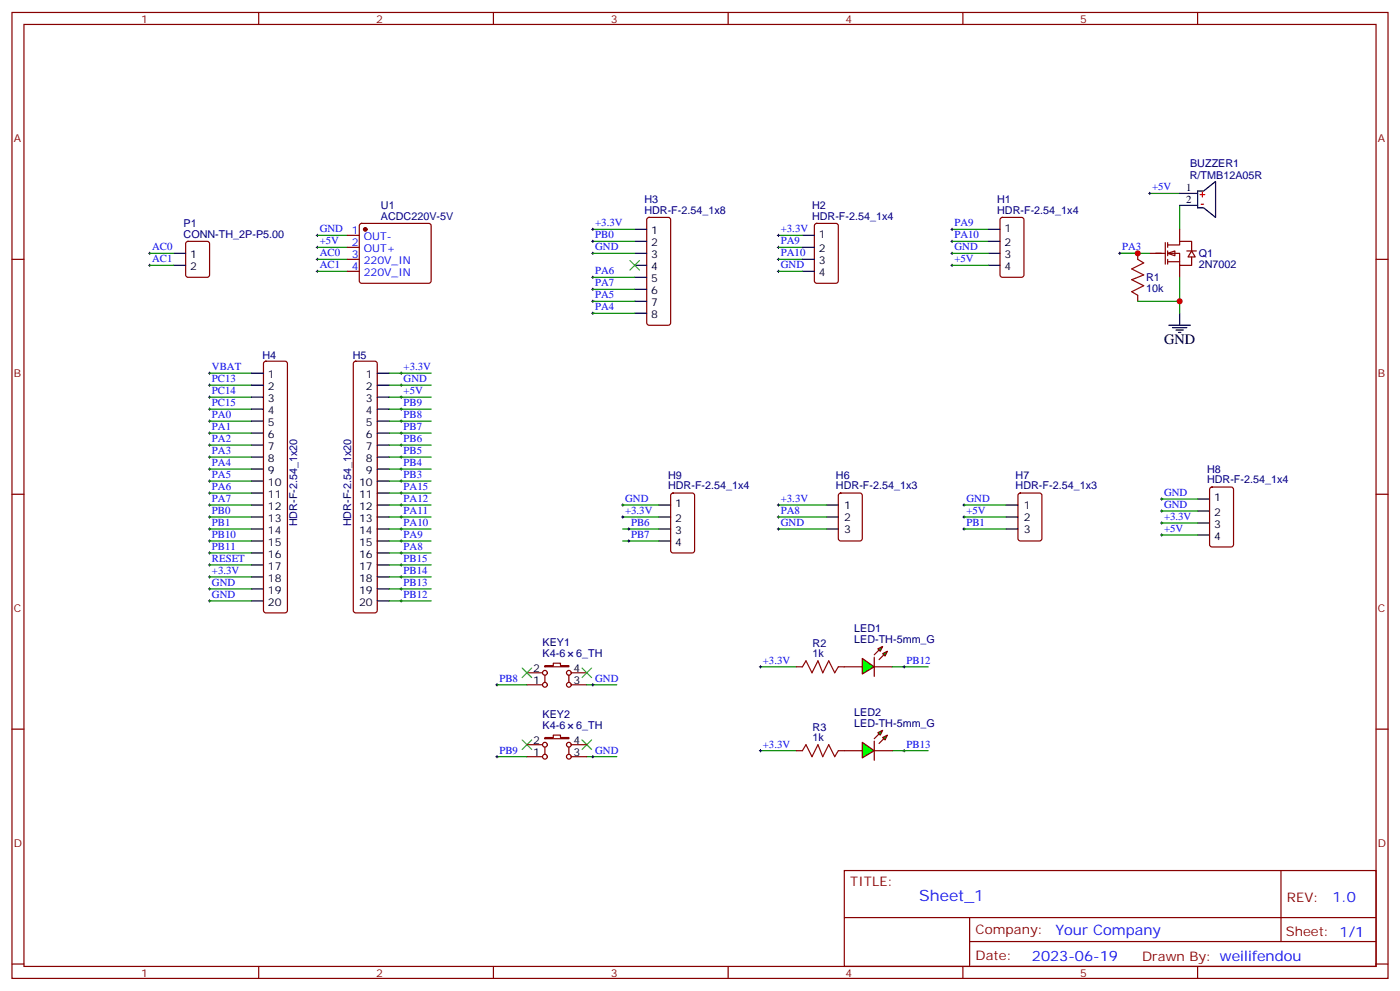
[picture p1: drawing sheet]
<svg xmlns="http://www.w3.org/2000/svg" width="412mm" height="292mm" viewBox="0 0 412 292" stroke-linecap="round" stroke-linejoin="round" font-family="sans-serif">
<g fill="none" stroke="#870000" stroke-width=".35">
<path d="M3.5 3.7h405.4v284.3h-405.4zM7.1 7.2h398.2v277.3h-398.2zM76.2 3.7v3.5M145.3 3.7v3.5M214.5 3.7v3.5M283.6 3.7v3.5M352.8 3.7v3.5M3.5 76.3h3.6M190.7 64.2l.5-.2h5.6l.5 .2 .3 .5v30.3l-.3 .5-.5 .2h-5.6l-.5-.2-.2-.5v-30.3zM240.1 66l.5-.2h5.6l.7 .4v16.5l-.4 .6-5.9 .1-.7-.5v-16.4zM294.8 64.2l.5-.2h5.6l.7 .4v16.5l-.4 .7h-5.9l-.7-.4v-16.5zM405.3 76.3h3.6"/>
<path d="M77.8 106.5l.5-.2h5.7l.5 .2 .2 .5v72.7l-.3 .5-.4 .2h-5.7l-.5-.2-.2-.5v-72.7zM104.3 106.5l.5-.2h5.6l.5 .2 .2 .5v72.7l-.2 .5-.5 .2h-5.6l-.5-.2-.2-.5v-72.7zM3.5 145.5h3.6M197.8 145.3l.5-.2h5.6l.7 .5v16.5l-.5 .6-5.8 .1-.7-.5v-16.5zM247.2 145.3l.4-.2h5.7l.6 .5 .1 12.9-.5 .7h-5.9l-.6-.4-.1-13zM356.5 143.6l.5-.2h5.7l.6 .4 .1 16.5-.5 .7h-5.9l-.6-.5-.1-16.4zM405.3 145.5h3.6M155.2 198h4.6M160.5 195.9h2.5v-.7h2.1v.7h2.5v.4h-7.1zM160.5 198.8v2.1M167.6 198.8v2.1M168.3 198h4.6"/>
<path d="M3.5 214.6h3.6M155.2 201.6h4.6M155.2 219.2h4.6M160.5 217.1h2.5v-.7h2.1v.7h2.5v.4h-7.1zM160.5 219.9v2.1M167.6 219.9v2.1M168.3 201.6h4.6M168.3 219.2h4.6M405.3 214.6h3.6M155.2 222.7h4.6M168.3 222.7h4.6M234.6 221h1.8"/>
<path d="M246.9 221h7.1M257.5 221h5.3M248.7 256.3h156.6v28.2h-156.6zM377.3 256.3v20.9M248.7 270.1h156.5M285.6 277.2h119.6M285.6 270.1v14.1M3.5 283.8h3.6M76.2 284.5v3.5M145.3 284.5v3.5M214.5 284.5v3.5M283.6 284.5v3.5"/>
<path d="M352.8 284.5v3.5M405.3 283.8h3.6"/>
<circle cx="160.5" cy="198" r=".71"/>
<circle cx="167.6" cy="198" r=".71"/>
<circle cx="160.5" cy="219.2" r=".71"/>
<circle cx="160.5" cy="201.6" r=".71"/>
<circle cx="167.6" cy="219.2" r=".71"/>
<circle cx="167.6" cy="201.6" r=".71"/>
<circle cx="160.5" cy="222.7" r=".71"/>
<circle cx="167.6" cy="222.7" r=".71"/>
</g>
<g fill="none" stroke="#000" stroke-width=".29">
<path d="M174.3 71h.7M174.6 70.7v.7M229 76.3h.7M229 72.8h.7M229.3 72.5v.7M229.3 76v.7M280.1 71h.7M280.1 67.5h.7M280.5 67.2v.7M280.5 70.7v.7M174.3 92.2h.7M174.3 88.7h.7"/>
<path d="M174.3 81.6h.7M174.3 85.2h.7M174.6 81.3v.7M174.6 84.8v.7M174.6 88.3v.7M174.6 91.9v.7M61.4 116.9h.7M61.4 113.4h.7M61.4 109.9h.7M61.7 109.5v.7M61.7 113v.7M61.7 116.6v.7"/>
<path d="M117.8 116.9h.7M117.8 113.4h.7M117.8 109.9h.7M118.2 109.5v.7M118.2 113v.7M118.2 116.6v.7M61.4 138.1h.7M61.4 134.5h.7M61.4 131h.7M61.4 127.5h.7M61.4 124h.7M61.4 120.4h.7"/>
<path d="M61.7 120.1v.7M61.7 123.6v.7M61.7 127.1v.7M61.7 130.7v.7M61.7 134.2v.7M61.7 137.7v.7M117.8 138.1h.7M117.8 134.5h.7M117.8 131h.7M117.8 127.5h.7M117.8 124h.7M117.8 120.4h.7"/>
<path d="M118.2 120.1v.7M118.2 123.6v.7M118.2 127.1v.7M118.2 130.7v.7M118.2 134.2v.7M118.2 137.7v.7M61.4 159.2h.7M61.4 155.7h.7M61.4 152.2h.7M61.4 148.7h.7M61.4 145.1h.7M61.4 141.6h.7"/>
<path d="M61.7 141.3v.7M61.7 144.8v.7M61.7 148.3v.7M61.7 151.8v.7M61.7 155.4v.7M61.7 158.9v.7M117.8 159.2h.7M117.8 155.7h.7M117.8 152.2h.7M117.8 148.7h.7M117.8 145.1h.7M117.8 141.6h.7"/>
<path d="M118.2 141.3v.7M118.2 144.8v.7M118.2 148.3v.7M118.2 151.8v.7M118.2 155.4v.7M118.2 158.9v.7M184.9 159.2h.7M184.9 155.7h.7M185.2 155.4v.7M185.2 158.9v.7M229 152.2h.7M229.3 151.8v.7"/>
<path d="M61.4 176.9h.7M61.4 173.4h.7M61.4 169.8h.7M61.4 166.3h.7M61.4 162.8h.7M61.7 162.4v.7M61.7 165.9v.8M61.7 169.5v.7M61.7 173v.7M61.7 176.5v.7M117.8 176.9h.7M117.8 173.4h.7"/>
<path d="M117.8 169.8h.7M117.8 166.3h.7M117.8 162.8h.7M118.2 162.4v.7M118.2 165.9v.8M118.2 169.5v.7M118.2 173v.7M118.2 176.5v.7M146 201.6h.8M146.4 201.2v.7M146 222.7h.8M146.4 222.4v.7"/>
<path d="M266 221h.7M266.3 220.6v.7"/>
</g>
<g fill="none" stroke="#008700" stroke-width=".35">
<path d="M174.6 71h12.4M174.6 67.5h12.4M229.3 76.3h7.1M229.3 72.8h7.1M229.3 69.3h7.1M280.5 71h10.5M280.5 67.5h10.5M174.6 85.2h12.4M174.6 81.6h12.4M174.6 88.7h12.4M174.6 92.2h12.4M61.7 109.9h12.4"/>
<path d="M61.7 113.4h12.4M61.7 116.9h12.4M114.7 109.9h12.3M114.7 113.4h12.3M114.7 116.9h12.3M61.7 120.4h12.4M61.7 124h12.4M61.7 127.5h12.4M61.7 131h12.4M61.7 134.5h12.4M61.7 138.1h12.4M114.7 120.4h12.3"/>
<path d="M114.7 124h12.3M114.7 127.5h12.3M114.7 131h12.3M114.7 134.5h12.3M114.7 138.1h12.3M61.7 141.6h12.4M61.7 145.1h12.4M61.7 148.7h12.4M61.7 152.2h12.4M61.7 155.7h12.4M61.7 159.2h12.4M114.7 141.6h12.3"/>
<path d="M114.7 145.1h12.3M114.7 148.7h12.3M114.7 152.2h12.3M114.7 155.7h12.3M114.7 159.2h12.3M183.4 152.2h10.6M183.4 155.7h10.6M183.4 159.2h10.6M229.3 148.7h14.1M229.3 152.2h14.1M229.3 155.7h14.1M61.7 162.8h12.4"/>
<path d="M61.7 166.3h12.4M61.7 169.8h12.4M61.7 173.4h12.4M61.7 176.9h12.4M114.7 162.8h12.3M114.7 166.3h12.3M114.7 169.8h12.3M114.7 173.4h12.3M114.7 176.9h12.3M224 196.3h10.6M146.4 201.6h8.8M172.9 201.6h8.8"/>
<path d="M146.4 222.7h8.8M172.9 222.7h8.8M224 221h10.6M262.8 221h10.6"/>
</g>
<g fill="none" stroke="#000" stroke-width=".35">
<path d="M187 67.5h3.5M187 71h3.5M187 74.6h3.5M187 78.1h3.5M236.4 69.3h3.5M236.4 72.8h3.5M236.4 76.3h3.5M236.4 79.9h3.5M291 67.5h3.6M291 71h3.6M291 74.6h3.6M291 78.1h3.6"/>
<path d="M187 81.6h3.5M187 85.2h3.5M187 88.7h3.5M187 92.2h3.5M74.1 109.9h3.5M74.1 113.4h3.5M74.1 116.9h3.5M111.1 109.9h3.6M111.1 113.4h3.6M111.1 116.9h3.6M74.1 120.4h3.5M74.1 124h3.5"/>
<path d="M74.1 127.5h3.5M74.1 131h3.5M74.1 134.5h3.5M74.1 138.1h3.5M111.1 120.4h3.6M111.1 124h3.6M111.1 127.5h3.6M111.1 131h3.6M111.1 134.5h3.6M111.1 138.1h3.6M74.1 141.6h3.5M74.1 145.1h3.5"/>
<path d="M74.1 148.7h3.5M74.1 152.2h3.5M74.1 155.7h3.5M74.1 159.2h3.5M111.1 141.6h3.6M111.1 145.1h3.6M111.1 148.7h3.6M111.1 152.2h3.6M111.1 155.7h3.6M111.1 159.2h3.6M194 148.7h3.6M194 152.2h3.6"/>
<path d="M194 155.7h3.6M194 159.2h3.6M243.4 148.7h3.5M243.4 152.2h3.5M243.4 155.7h3.5M352.8 146.9h3.5M352.8 150.4h3.5M352.8 154h3.5M352.8 157.5h3.5M74.1 162.8h3.5M74.1 166.3h3.5M74.1 169.8h3.5"/>
<path d="M74.1 173.4h3.5M74.1 176.9h3.5M111.1 162.8h3.6M111.1 166.3h3.6M111.1 169.8h3.6M111.1 173.4h3.6M111.1 176.9h3.6"/>
</g>
<path d="M153.8 196.6l2.8 2.9M156.6 196.6l-2.8 2.9M171.4 196.6l2.9 2.9M174.3 196.6l-2.9 2.9M153.8 217.8l2.8 2.8M156.6 217.8l-2.8 2.8M171.4 217.8l2.9 2.8M174.3 217.8l-2.9 2.8" fill="none" stroke="#3c3" stroke-width=".35"/>
<path d="M236.4 221l1-1.8 1.8 3.5 1.7-3.5 1.5 3.5 1.7-3.5 1.8 3.5 1-1.7" fill="none" stroke="#a10000" stroke-width=".35"/>
<g fill="#0f0" stroke="#870000" stroke-width=".35">
<path d="M260 217.1l1.4-.7-.7 1.4z"/>
<path d="M258.6 215.7l1.4-.7-.7 1.4z"/>
</g>
<g fill="#870000" stroke="#870000" stroke-width=".35">
<path d="M258.9 218.9l1.4-1.4z"/>
<path d="M258.9 216l-1.4 1.5z"/>
</g>
<path d="M257.5 218.2v5.6z" fill="#f00" stroke="#870000" stroke-width=".35"/>
<path d="M254 218.5l3.5 2.5-3.5 2.1z" fill="#0f0" stroke="#870000" stroke-width=".35"/>
<path d="M248.7 196.3h5.3M257.5 196.3h5.3" fill="none" stroke="#870000" stroke-width=".35"/>
<g fill="#0f0" stroke="#870000" stroke-width=".35">
<path d="M260 192.4l1.4-.7-.7 1.4z"/>
<path d="M258.6 191l1.4-.7-.7 1.4z"/>
</g>
<g fill="#870000" stroke="#870000" stroke-width=".35">
<path d="M258.9 194.2l1.4-1.4z"/>
<path d="M257.5 192.8l1.4-1.5z"/>
</g>
<path d="M257.5 193.5v5.6z" fill="#f00" stroke="#870000" stroke-width=".35"/>
<path d="M254 193.8l3.5 2.5-3.5 2.1z" fill="#0f0" stroke="#870000" stroke-width=".35"/>
<path d="M236.4 196.3l1-1.8 1.8 3.5 1.7-3.5 1.5 3.5 1.7-3.5 1.8 3.5 1-1.7" fill="none" stroke="#a10000" stroke-width=".35"/>
<path d="M54.9 71.3l.5-.3h5.6l.7 .5v9.4l-.4 .7h-5.9l-.7-.4v-9.4zM102.3 79.9h3.5M102.3 76.3h3.5M102.3 72.8h3.5M102.3 69.3h3.5M106.1 66l.4-.2h19.8l.5 .2 .2 .5v16.2l-.2 .5-.5 .2h-19.8l-.5-.2-.2-.5v-16.2zM300.1 145.3l.5-.2h5.6l.7 .5v12.9l-.4 .7h-5.9l-.7-.4v-13zM234.6 196.3h1.8M246.9 196.3h1.8" fill="none" stroke="#870000" stroke-width=".35"/>
<g fill="none" stroke="#008700" stroke-width=".35">
<path d="M338.7 56.9h8.8M44.1 74.6h7.1M44.1 78.1h7.1M93.5 69.3h8.8M93.5 72.8h8.8M93.5 79.9h8.8M93.5 76.3h8.8M174.6 74.6h12.4M229.3 79.9h7.1M280.5 74.6h10.5M280.5 78.1h10.5M347.5 60.5v7"/>
<path d="M183.4 148.7h10.6M284 148.7h12.3M284 152.2h12.3M284 155.7h12.3M342.2 146.9h10.6M342.2 150.4h10.6M342.2 154h10.6M342.2 157.5h10.6M262.8 196.3h10.6"/>
</g>
<g fill="none" stroke="#000" stroke-width=".29">
<path d="M338.3 56.9h.7M338.7 56.6v.7M43.7 74.6h.7M43.7 78.1h.7M44.1 74.2v.7M44.1 77.8v.7M93.1 69.3h.7M93.1 72.8h.7M93.1 79.9h.7M93.1 76.3h.7M93.5 68.9v.7M93.5 72.5v.7"/>
<path d="M93.5 76v.7M93.5 79.5v.7M174.3 74.6h.7M174.3 67.5h.7M174.6 67.2v.7M174.6 74.2v.7M229 69.3h.7M229 79.9h.7M229.3 68.9v.7M229.3 79.5v.7M280.1 74.6h.7M280.1 78.1h.7"/>
<path d="M280.5 74.2v.7M280.5 77.8v.7M183.1 148.7h.7M183.1 152.2h.7M183.4 148.3v.7M183.4 151.8v.7M229 148.7h.7M229 155.7h.7M229.3 148.3v.7M229.3 155.4v.7M283.6 148.7h.7M283.6 155.7h.7"/>
<path d="M283.6 152.2h.7M284 148.3v.7M284 151.8v.7M284 155.4v.7M341.8 146.9h.7M341.8 150.4h.7M341.8 154h.7M341.8 157.5h.7M342.2 146.5v.7M342.2 150.1v.7M342.2 153.6v.7M342.2 157.1v.7"/>
<path d="M223.7 196.3h.7M224 195.9v.7M266 196.3h.7M266.3 195.9v.7M174.3 201.6h.7M174.6 201.2v.7M174.3 222.7h.7M174.6 222.4v.7M223.7 221h.7M224 220.6v.7"/>
</g>
<path d="M347.5 56.9h5.3M352.8 56.2h1.7l3.6-2.8v10.6l-3.6-2.8h-1.7zM51.2 74.6h3.5M51.2 78.1h3.5M347.5 60.5h5.3M296.3 155.7h3.6M296.3 148.7h3.6M296.3 152.2h3.6" fill="none" stroke="#000" stroke-width=".35"/>
<path d="M185.6 76.7l2.8 2.8M188.4 76.7l-2.8 2.8" fill="none" stroke="#3c3" stroke-width=".35"/>
<circle cx="107.6" cy="67.5" r=".53" fill="#870000" stroke="#870000" stroke-width=".35"/>
<path d="M353.5 57.3h1.4M354.2 56.6v1.4M353.8 60.1h.7" fill="none" stroke="#f00" stroke-width=".35"/>
<g fill="#fff" stroke="#870000" stroke-width=".35">
<path d="M344 74.6l2.1-.7v1.4z"/>
<path d="M351 73.9l1.1 1.7h-2.1z"/>
</g>
<g fill="none" stroke="#870000" stroke-width=".35">
<path d="M335.1 74.6v1.7M338.7 74.6h4.6M343.3 71.4v6.4M344 72.1h3.5v-1.1h3.5v2.9M344 74.6h3.5v3.5h3.5v-2.5M344 77h3.5M344 71.4v1.4M344 73.9v1.4M344 76.3v1.5M347.5 67.5v3.5M347.5 78.1v3.5M349.6 73.9h2.8"/>
<path d="M335.1 86.9v1.8"/>
</g>
<path d="M335.1 76.3l1.8 1.1-3.5 1.8 3.5 1.7-3.5 1.4 3.5 1.8-3.5 1.8 1.7 1" fill="none" stroke="#a10000" stroke-width=".35"/>
<path d="M329.8 74.6h8.9M335.1 88.7h12.4M347.5 81.6v10.6" fill="none" stroke="#008700" stroke-width=".35"/>
<path d="M344.3 95.7h6.4M345.4 96.4h4.2M346.4 97.2h2.1M347.1 97.9h.7M347.5 92.2v3.5" fill="none" stroke="#000" stroke-width=".35"/>
<path d="M329.5 74.6h.7M329.8 74.2v.7" fill="none" stroke="#000" stroke-width=".29"/>
<g fill="#c00">
<circle cx="335.1" cy="74.6" r=".88"/>
<circle cx="347.5" cy="88.7" r=".88"/>
</g>
<text font-size="4.6" fill="#00f" x="270.8" y="265.3">Sheet_1</text>
<text font-size="4.2" x="342.9" y="101.4">GND</text>
<g font-size="4.2" fill="#00f">
<text x="392.5" y="265.5">1.0</text>
<text x="310.9" y="275.1">Your Company</text>
<text x="304" y="282.9">2023-06-19</text>
</g>
<g font-size="3.9" fill="#800">
<text x="250.5" y="260.8">TITLE:</text>
<text x="379.1" y="265.5">REV:</text>
<text x="287.4" y="275">Company:</text>
<text x="378.7" y="275.7">Sheet: 1/1</text>
<text x="287.4" y="282.7">Date:</text>
<text x="336.4" y="282.8">Drawn By: weilifendou</text>
</g>
<g font-size="3.2" fill="#800">
<text x="41.6" y="6.7">1</text>
<text x="110.8" y="6.7">2</text>
<text x="179.9" y="6.7">3</text>
<text x="249.1" y="6.7">4</text>
<text x="318.2" y="6.7">5</text>
<text x="4.1" y="41.8">A</text>
<text x="405.9" y="41.8">A</text>
<text x="4.1" y="110.9">B</text>
<text x="405.9" y="110.9">B</text>
<text x="4.1" y="180.1">C</text>
<text x="405.9" y="180.1">C</text>
<text x="4.1" y="249.2">D</text>
<text x="405.9" y="249.2">D</text>
<text x="41.6" y="287.5">1</text>
<text x="110.8" y="287.5">2</text>
<text x="179.9" y="287.5">3</text>
<text x="249.1" y="287.5">4</text>
<text x="318.2" y="287.5">5</text>
</g>
<g font-size="3.2" fill="#000080">
<text x="350.5" y="52.8">R/TMB12A05R</text>
<text x="350.6" y="49.2">BUZZER1</text>
<text x="189.8" y="59.8">H3</text>
<text x="293.7" y="59.6">H1</text>
<text x="112.2" y="64.7">ACDC220V-5V</text>
<text x="112.2" y="61.5">U1</text>
<text x="189.8" y="62.9">HDR-F-2.54_1x8</text>
<text x="239.2" y="64.7">HDR-F-2.54_1x4</text>
<text x="239.2" y="61.5">H2</text>
<text x="293.7" y="62.9">HDR-F-2.54_1x4</text>
<text x="54.1" y="70">CONN-TH_2P-P5.00</text>
<text x="54.1" y="66.8">P1</text>
<text x="353.1" y="75.7">Q1</text>
<text x="337.6" y="82.7">R1</text>
<text x="353.1" y="78.9">2N7002</text>
<text x="337.6" y="86">10k</text>
<text x="77.3" y="105.7">H4</text>
<text x="103.9" y="105.7">H5</text>
<text x="196.8" y="141">H9</text>
<text x="246.3" y="140.9">H6</text>
<text x="299.2" y="140.9">H7</text>
<text x="355.6" y="142.3">HDR-F-2.54_1x4</text>
<text x="355.6" y="139.2">H8</text>
<text x="196.8" y="144.1">HDR-F-2.54_1x4</text>
<text x="246.3" y="144.1">HDR-F-2.54_1x3</text>
<text x="299.2" y="144.1">HDR-F-2.54_1x3</text>
<text x="87.5" y="155" transform="rotate(-90 87.5 155)">HDR-F-2.54_1x20</text>
<text x="103.4" y="155" transform="rotate(-90 103.4 155)">HDR-F-2.54_1x20</text>
<text x="159.8" y="190.1">KEY1</text>
<text x="239.4" y="190.4">R2</text>
<text x="251.6" y="189.2">LED-TH-5mm_G</text>
<text x="251.6" y="186.1">LED1</text>
<text x="159.8" y="193.3">K4-6</text>
<text x="169.7" y="193.3">6_TH</text>
<text x="239.4" y="193.5">1k</text>
<text x="159.8" y="214.4">K4-6</text>
<text x="159.8" y="211.3">KEY2</text>
<text x="169.7" y="214.4">6_TH</text>
<text x="239.4" y="215.1">R3</text>
<text x="251.6" y="213.9">LED-TH-5mm_G</text>
<text x="251.6" y="210.8">LED2</text>
<text x="239.4" y="218.2">1k</text>
</g>
<g font-size="3.2" fill="#00f">
<text x="339.4" y="56.1">+5V</text>
<text x="94.2" y="68.4">GND</text>
<text x="94.2" y="71.9">+5V</text>
<text x="103.6" y="68.9">1</text>
<text x="107.1" y="70.7">OUT-</text>
<text x="175.3" y="70.2">PB0</text>
<text x="175.3" y="66.6">+3.3V</text>
<text x="230" y="71.9">PA9</text>
<text x="230" y="68.4">+3.3V</text>
<text x="281.2" y="70.2">PA10</text>
<text x="281.2" y="66.6">PA9</text>
<text x="44.8" y="73.7">AC0</text>
<text x="44.8" y="77.2">AC1</text>
<text x="94.2" y="75.5">AC0</text>
<text x="103.6" y="76">3</text>
<text x="103.6" y="72.5">2</text>
<text x="107.1" y="77.8">220V_IN</text>
<text x="107.1" y="74.2">OUT+</text>
<text x="175.3" y="73.7">GND</text>
<text x="230" y="75.5">PA10</text>
<text x="281.2" y="77.2">+5V</text>
<text x="281.2" y="73.7">GND</text>
<text x="330.6" y="73.7">PA3</text>
<text x="94.2" y="79">AC1</text>
<text x="103.6" y="79.5">4</text>
<text x="107.1" y="81.3">220V_IN</text>
<text x="175.3" y="80.8">PA6</text>
<text x="230" y="79">GND</text>
<text x="175.3" y="87.8">PA5</text>
<text x="175.3" y="84.3">PA7</text>
<text x="175.3" y="91.3">PA4</text>
<text x="62.4" y="109">VBAT</text>
<text x="62.4" y="112.5">PC13</text>
<text x="118.9" y="112.5">GND</text>
<text x="118.9" y="109">+3.3V</text>
<text x="62.4" y="116">PC14</text>
<text x="62.4" y="119.6">PC15</text>
<text x="118.9" y="119.6">PB9</text>
<text x="118.9" y="116">+5V</text>
<text x="62.4" y="123.1">PA0</text>
<text x="118.9" y="123.1">PB8</text>
<text x="62.4" y="126.6">PA1</text>
<text x="62.4" y="130.1">PA2</text>
<text x="118.9" y="130.1">PB6</text>
<text x="118.9" y="126.6">PB7</text>
<text x="62.4" y="133.7">PA3</text>
<text x="62.4" y="137.2">PA4</text>
<text x="118.9" y="137.2">PB4</text>
<text x="118.9" y="133.7">PB5</text>
<text x="62.4" y="140.7">PA5</text>
<text x="118.9" y="140.7">PB3</text>
<text x="62.4" y="144.3">PA6</text>
<text x="62.4" y="147.8">PA7</text>
<text x="118.9" y="147.8">PA12</text>
<text x="118.9" y="144.3">PA15</text>
<text x="184.1" y="147.8">GND</text>
<text x="230" y="147.8">+3.3V</text>
<text x="284.7" y="147.8">GND</text>
<text x="342.9" y="146">GND</text>
<text x="342.9" y="149.5">GND</text>
<text x="62.4" y="151.3">PB0</text>
<text x="62.4" y="154.8">PB1</text>
<text x="118.9" y="154.8">PA10</text>
<text x="118.9" y="151.3">PA11</text>
<text x="184.1" y="151.3">+3.3V</text>
<text x="185.9" y="154.8">PB6</text>
<text x="230" y="151.3">PA8</text>
<text x="230" y="154.8">GND</text>
<text x="284.7" y="151.3">+5V</text>
<text x="284.7" y="154.8">PB1</text>
<text x="342.9" y="153.1">+3.3V</text>
<text x="62.4" y="158.4">PB10</text>
<text x="62.4" y="161.9">PB11</text>
<text x="118.9" y="161.9">PA8</text>
<text x="118.9" y="158.4">PA9</text>
<text x="185.9" y="158.4">PB7</text>
<text x="342.9" y="156.6">+5V</text>
<text x="62.4" y="165.4">RESET</text>
<text x="118.9" y="165.4">PB15</text>
<text x="62.4" y="168.9">+3.3V</text>
<text x="62.4" y="172.5">GND</text>
<text x="118.9" y="172.5">PB13</text>
<text x="118.9" y="168.9">PB14</text>
<text x="62.4" y="176">GND</text>
<text x="118.9" y="176">PB12</text>
<text x="224.7" y="195.4">+3.3V</text>
<text x="267" y="195.4">PB12</text>
<text x="147.1" y="200.7">PB8</text>
<text x="175.3" y="200.7">GND</text>
<text x="147.1" y="221.9">PB9</text>
<text x="175.3" y="221.9">GND</text>
<text x="224.7" y="220.1">+3.3V</text>
<text x="267" y="220.1">PB13</text>
</g>
<g font-size="3.2">
<text x="349.4" y="56.2">1</text>
<text x="349.4" y="59.8">2</text>
<text x="191.8" y="68.9">1</text>
<text x="241.2" y="70">1</text>
<text x="295.9" y="68.2">1</text>
<text x="56" y="76">1</text>
<text x="191.8" y="72.5">2</text>
<text x="191.8" y="76">3</text>
<text x="241.2" y="74.2">2</text>
<text x="241.2" y="77.8">3</text>
<text x="295.9" y="72.5">2</text>
<text x="295.9" y="76">3</text>
<text x="56" y="79.5">2</text>
<text x="191.8" y="79.5">4</text>
<text x="191.8" y="83">5</text>
<text x="241.2" y="81.3">4</text>
<text x="295.9" y="79.5">4</text>
<text x="191.8" y="86.6">6</text>
<text x="191.8" y="90.1">7</text>
<text x="191.8" y="93.6">8</text>
<text x="78.9" y="111.3">1</text>
<text x="107.8" y="111.3">1</text>
<text x="78.9" y="114.8">2</text>
<text x="78.9" y="118.3">3</text>
<text x="107.8" y="114.8">2</text>
<text x="107.8" y="118.3">3</text>
<text x="78.9" y="121.8">4</text>
<text x="78.9" y="125.4">5</text>
<text x="107.8" y="121.8">4</text>
<text x="107.8" y="125.4">5</text>
<text x="78.9" y="128.9">6</text>
<text x="107.8" y="128.9">6</text>
<text x="78.9" y="132.4">7</text>
<text x="78.9" y="136">8</text>
<text x="107.8" y="132.4">7</text>
<text x="107.8" y="136">8</text>
<text x="78.9" y="139.5">9</text>
<text x="78.9" y="143">10</text>
<text x="105.8" y="143">10</text>
<text x="107.8" y="139.5">9</text>
<text x="78.9" y="146.5">11</text>
<text x="105.8" y="146.5">11</text>
<text x="198.9" y="149.4">1</text>
<text x="248.7" y="149.7">1</text>
<text x="301.6" y="149.7">1</text>
<text x="357.6" y="147.6">1</text>
<text x="78.9" y="150.1">12</text>
<text x="78.9" y="153.6">13</text>
<text x="105.8" y="150.1">12</text>
<text x="105.8" y="153.6">13</text>
<text x="198.9" y="153.6">2</text>
<text x="248.7" y="153.2">2</text>
<text x="301.6" y="153.2">2</text>
<text x="357.6" y="151.8">2</text>
<text x="357.6" y="155.4">3</text>
<text x="78.9" y="157.1">14</text>
<text x="78.9" y="160.7">15</text>
<text x="105.8" y="157.1">14</text>
<text x="105.8" y="160.7">15</text>
<text x="198.9" y="157.1">3</text>
<text x="198.9" y="160.7">4</text>
<text x="248.7" y="156.8">3</text>
<text x="301.6" y="156.8">3</text>
<text x="357.6" y="158.9">4</text>
<text x="78.9" y="164.2">16</text>
<text x="78.9" y="167.7">17</text>
<text x="105.8" y="164.2">16</text>
<text x="105.8" y="167.7">17</text>
<text x="78.9" y="171.2">18</text>
<text x="105.8" y="171.2">18</text>
<text x="78.9" y="174.8">19</text>
<text x="78.9" y="178.3">20</text>
<text x="105.8" y="174.8">19</text>
<text x="105.8" y="178.3">20</text>
<text x="157.1" y="197.7">2</text>
<text x="169" y="197.7">4</text>
<text x="157.1" y="201.2">1</text>
<text x="169" y="201.2">3</text>
<text x="157.1" y="218.9">2</text>
<text x="169" y="218.9">4</text>
<text x="157.1" y="222.4">1</text>
<text x="169" y="222.4">3</text>
</g>
</svg>
